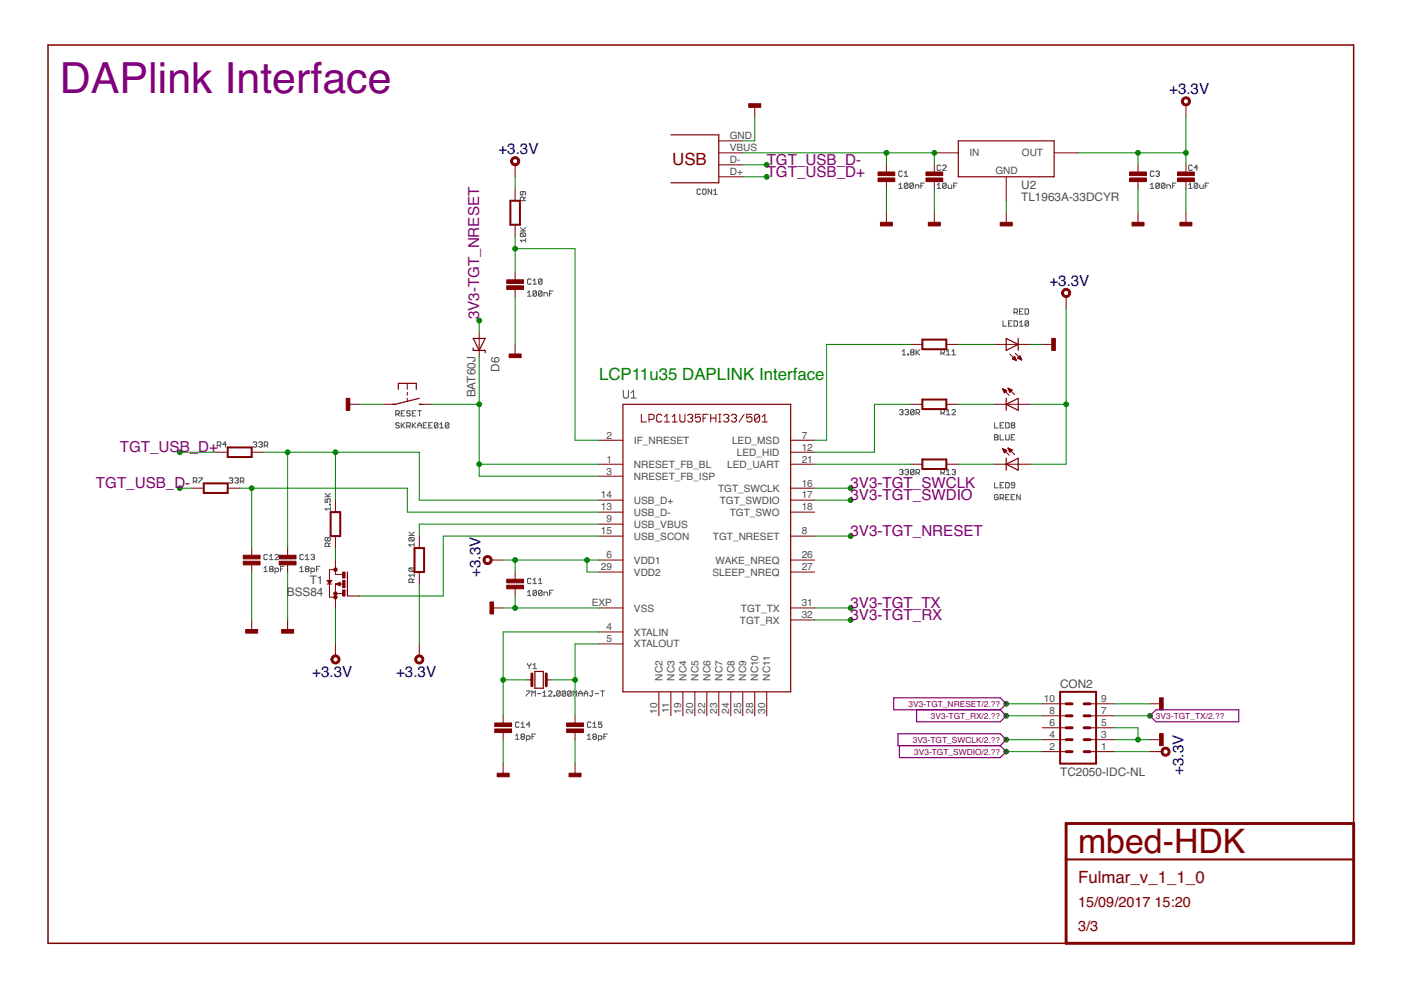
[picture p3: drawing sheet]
<svg xmlns="http://www.w3.org/2000/svg" width="297mm" height="210mm" viewBox="0 0 297 210" stroke-linecap="round" stroke-linejoin="round" font-family="sans-serif">
<g fill="none" stroke="#505050" stroke-width=".21">
<path d="M190.6 39.2l.3-.4v1.1M190.6 39.9h.7M191.3 36.5l-.2-.2h-.3l-.2 .2v.7l.2 .2h.3l.2-.2M191.7 37.4h.8M191.7 36.7l.4-.4v1.1M192.5 39v.8l-.2 .1h-.4l-.2-.1M192.5 39l-.2-.2h-.4l-.2 .2v.8M192.5 39l-.8 .8M193.7 39v.8l-.2 .1h-.4l-.2-.1M193.7 39l-.2-.2h-.4l-.2 .2v.8M193.7 39l-.8 .8M194.1 39.9v-.7h.5l.2 .2v.5"/>
<path d="M195.2 39.4h.4M196 38.8h-.8v1.1M198.7 39.9h.7M198.7 39.2l.4-.4v1.1M199.4 35.2l-.2-.2h-.3l-.2 .2v.7l.2 .2h.3l.2-.2M199.9 35.2l.1-.2h.4l.2 .2v.2l-.7 .7h.7M200.6 39v.8l-.2 .1h-.4l-.1-.1M200.6 39l-.2-.2h-.4l-.1 .2v.8M200.6 39l-.7 .8M201 39.2v.6l.2 .1h.6v-.7M202.2 39.4h.4M202.9 38.8h-.7v1.1"/>
<path d="M243.9 39.9h.7M243.9 39.2l.4-.4v1.1M244.6 36.5l-.1-.2h-.4l-.2 .2v.7l.2 .2h.4l.1-.2M245.1 36.5l.2-.2h.3l.2 .2-.2 .4M245.4 36.9h.2M245.6 36.9l.2 .1-.2 .4h-.3l-.2-.2M245.8 39v.8l-.2 .1h-.3l-.2-.1M245.8 39l-.2-.2h-.3l-.2 .2v.8M245.8 39l-.7 .8M247 39v.8l-.2 .1h-.4l-.2-.1M247 39l-.2-.2h-.4l-.2 .2v.8M247 39l-.8 .8"/>
<path d="M247.4 39.9v-.7h.6l.2 .2v.5M248.6 39.4h.3M249.3 38.8h-.7v1.1M252 39.9h.8M252 39.2l.4-.4v1.1M252.8 35.2l-.2-.2h-.4l-.2 .2v.7l.2 .2h.4l.2-.2M253.9 39v.8l-.2 .1h-.3l-.2-.1M253.9 39l-.2-.2h-.3l-.2 .2v.8M253.9 39l-.7 .8M253.9 35.6h-.7l.5-.6v1.1M254.4 39.2v.6l.2 .1h.5v-.7M255.5 39.4h.4"/>
<path d="M256.3 38.8h-.8v1.1M110.3 49h1.1M110.3 48.2l.8 .8M110.5 49.4h.8l.1 .2v.4l-.1 .2M110.5 49.4l-.2 .2v.4l.2 .2h.8M110.5 49.4l.8 .8M110.9 40.6v.6l-.2 .2-.4-.2v-.4l.2-.2h.8l.1 .2v.4l-.1 .2M111.1 42.5v-.5l-.2-.2h-.4l-.2 .2v.5h1.1M111.4 50.9h-1.1l.4 .4M111.4 50.6v.7M111.4 48.2l-.5 .6M111.4 41.8l-.3 .4"/>
<path d="M112.6 59.3l-.2-.2h-.4l-.2 .2v.8l.2 .2h.4l.2-.2M113 59.5l.4-.4v1.2M114.9 59.3l-.2-.2h-.3l-.2 .2v.8M114.9 59.3v.8l-.2 .2h-.3l-.2-.2M114.9 59.3l-.7 .8M148.5 40.3l-.1-.2h-.4l-.2 .2v.7l.2 .2h.4l.1-.2M149.1 40.1h.4l.2 .2v.7l-.2 .2h-.4l-.1-.2v-.7zM150.9 40.1v1.1l-.8-1.1v1.1M151.3 41.2h.7M151.3 40.5l.4-.4v1.1M111.8 62.1l.4-.4v1.1M111.8 62.8h.8"/>
<path d="M113 60.3h.7M113.7 61.9v.7l-.1 .2h-.4l-.2-.2M113.7 61.9l-.1-.2h-.4l-.2 .2v.7M113.7 61.9l-.7 .7M114.9 61.9l-.2-.2h-.3l-.2 .2v.7M114.9 61.9v.7l-.2 .2h-.3l-.2-.2M114.9 61.9l-.7 .7M115.3 62.8v-.7h.6l.2 .2v.5M116.5 62.3h.4M117.3 61.7h-.8v1.1M191.3 74.5l.4-.4v1.1M191.3 75.2h.7"/>
<path d="M192.5 75.1h.2v.1h-.2zM193.2 74.7l-.1 .2 .1 .3h.4l.2-.1-.2-.4M193.2 74.7l-.1-.2 .1-.4h.4l.2 .2-.2 .4M193.2 74.7h.4M194.2 74.1v1.1M194.4 74.7l.6 .5M195 74.1l-.8 .8M199.5 74.9h.6l.1-.2-.1-.6h-.6v1.1M199.9 74.9l.3 .3M200.7 75.2h.7M200.7 74.5l.3-.4v1.1M201.8 75.2h.8"/>
<path d="M201.8 74.5l.4-.4v1.1M212.7 68v1.2h.7M213.8 68.6h.4M214.6 68h-.8v1.2h.8M215 66.2h.6l.1-.1v-.4l-.1-.2h-.6v1.1M215 68h.6l.1 .2v.8l-.1 .2h-.6zM215.4 66.2l.3 .4M216.2 66.1h.3M216.2 69.2h.7M216.2 68.4l.3-.4v1.2M216.9 65.5h-.7v1.1h.7M217.3 65.5h.6l.2 .2v.7l-.2 .2h-.6z"/>
<path d="M218.1 68.2l-.2-.2h-.4l-.2 .2v.8M218.1 68.2v.8l-.2 .2h-.4l-.2-.2M218.1 68.2l-.8 .8M46.1 94.4h.5l.2-.2v-.3l-.2-.2h-.5v1.1M46.4 94.4l.4 .4M48 94.2h-.8l.6-.5v1.1M53.7 93.9l.2-.2h.4l.1 .2-.1 .3M54.1 94.2h.2M54.3 94.2l.1 .2-.1 .4h-.4l-.2-.2M54.8 93.9l.2-.2h.4l.2 .2-.2 .3M55.2 94.2h.2M55.4 94.2l.2 .2-.2 .4h-.4l-.2-.2"/>
<path d="M56 94.4h.6l.2-.2v-.3l-.2-.2h-.6v1.1M56.4 94.4l.4 .4M83.9 87.8h.6l.1-.2v-.3l-.1-.2h-.6v1.1M84.3 87.8l.3 .4M84.6 89.8l-.1-.2h-.4l-.2 .2 .2 .4h.4l.1 .2v.2l-.1 .1h-.4l-.2-.1M85.1 89.6v1.1M85.1 87.6h.3M85.3 90.2l.5 .5M85.8 87.1h-.7v1.1h.7M85.8 89.6l-.7 .8M86.2 90.4h.6l.2-.2v-.4l-.2-.2h-.6v1.1M86.6 90.4l.4 .3"/>
<path d="M87 87.3l-.2-.2h-.4l-.2 .3 .2 .2h.4l.2 .4-.2 .2h-.4l-.2-.2M87.4 89.6v1.1M87.4 87.6h.4M87.6 90.2l.6 .5M88.2 87.1h-.8v1.1h.8M88.2 89.6l-.8 .8M88.6 90.2h.7M88.6 90.7v-.7l.4-.4 .3 .4v.7M88.6 87.1h.7M89 87.1v1.1M89.7 90.2h.4M90.5 89.6h-.8v1.1h.8"/>
<path d="M90.9 90.2h.4M91.7 89.6h-.8v1.1h.8M92.8 89.8l-.2-.2h-.3l-.2 .2v.8M92.8 89.8v.8l-.2 .1h-.3l-.2-.1M92.8 89.8l-.7 .8M93.3 90.7h.7M93.3 90l.3-.4v1.1M95.2 89.8l-.2-.2h-.4l-.2 .2v.8M95.2 89.8v.8l-.2 .1h-.4l-.2-.1M95.2 89.8l-.8 .8M132.2 82.8v1.3l.2 .3h.6l.2-.3v-1.3M133.8 84.4h1.1"/>
<path d="M133.8 83.3l.5-.5v1.6M190.7 87l.2-.2h.4l.2 .2-.2 .4M190.7 99.7l.2-.2h.4l.2 .2-.2 .4M191.1 87.4h.2M191.3 87.4l.2 .2-.2 .3h-.4l-.2-.1M191.9 87l.2-.2h.3l.2 .2-.2 .4M191.9 99.7l.2-.2h.3l.2 .2-.2 .4M192.3 87.4h.1M192.4 87.4l.2 .2-.2 .3h-.3l-.2-.1M193.8 87v.8l-.2 .1h-.4l-.1-.1M193.8 99.7v.8l-.2 .1h-.4l-.1-.1M193.8 87l-.2-.2h-.4l-.1 .2v.8"/>
<path d="M193.8 99.7l-.2-.2h-.4l-.1 .2v.8M193.8 87l-.7 .8M193.8 99.7l-.7 .8M194.2 87.6h.6l.2-.2v-.4l-.2-.2h-.6v1.1M194.6 87.6l.4 .3M199.5 87.6h.6l.1-.2-.1-.6h-.6v1.1M199.9 87.6l.3 .3M200.7 87.9h.7M200.7 87.2l.3-.4v1.1M200.7 99.9l.3-.4v1.1M201.8 87l.2-.2h.4l.2 .2-.8 .9h.8M201.8 99.7l.2-.2h.4l.2 .2-.2 .4"/>
<path d="M210.9 89.6v1.1h.7M210.9 92.2h.5l.2 .2-.2 .3 .2 .4-.2 .2h-.5zM210.9 92.7h.5M212 90.2h.4M212 92.2v1.1h.8M212.8 89.6h-.8v1.1h.8M213.2 89.6h.6l.2 .2v.8l-.2 .1h-.6zM213.2 92.2v.9l.2 .2h.4l.2-.2v-.9M214.4 92.7h.4M214.6 90.2l-.2-.2 .2-.4h.3l.2 .2-.2 .4M214.6 90.2h.3M214.6 90.2l-.2 .2 .2 .3h.3l.2-.1-.2-.4"/>
<path d="M215.1 92.2h-.7v1.1h.7M41 102h.6l.1-.1v-.4l-.1-.2h-.6v1.1M41.4 102l.3 .4M42.2 101.3h.7l-.7 1.1M48.6 101.5l.2-.2h.4l.1 .2-.1 .4M49 101.9h.2M49.2 101.9l.1 .1-.1 .4h-.4l-.2-.2M49.8 101.5l.2-.2h.3l.2 .2-.2 .4M50.1 101.9h.2M50.3 101.9l.2 .1-.2 .4h-.3l-.2-.2M50.9 102h.6l.2-.1v-.4l-.2-.2h-.6v1.1M51.3 102l.4 .4"/>
<path d="M56.7 117.7l-.2-.1h-.3l-.2 .1v.8l.2 .2h.3l.2-.2M57.1 118.7h.8M57.1 117.9l.4-.3v1.1M58.3 117.7l.2-.1h.4l.2 .1v.2l-.8 .8h.8M64.3 117.7l-.1-.1h-.4l-.2 .1v.8l.2 .2h.4l.1-.2M64.7 118.7h.8M64.7 117.9l.4-.3v1.1M65.9 117.7l.2-.1h.4l.2 .1-.2 .4M66.3 118.1h.2M66.5 118.1l.2 .2-.2 .4h-.4l-.2-.2M68.9 105.7v.8h.6l-.2-.4 .2-.4h.3l.2 .2v.4l-.2 .2M68.9 105.3h1.1"/>
<path d="M68.9 104.6l.8 .7M69.5 114.2l.2-.2 .3 .2v.3l-.2 .2-.3-.2M69.5 114.2l-.2-.2-.4 .2v.3l.2 .2 .4-.2M69.5 114.2v.3M69.7 115.9v-.6l-.2-.2h-.4l-.2 .2v.6h1.1M69.8 106.9h.2v.2h-.2zM70 107.9h-1.1l.4 .3M70 107.5v.7M70 104.6l-.5 .6M70 115.1l-.3 .4M86.7 113.5h1.1M86.7 112.8l.7 .7"/>
<path d="M86.9 114h.7l.2 .2v.3l-.2 .2M86.9 114l-.2 .2v.3l.2 .2h.7M86.9 114l.7 .7M87.8 115.5h-1.1l.4 .4M87.8 115.1v.8M87.8 112.8l-.6 .5M191.1 100.1h.2M191.3 100.1l.2 .2-.2 .3h-.4l-.2-.1M192.3 100.1h.1M192.4 100.1l.2 .2-.2 .3h-.3l-.2-.1M194.2 100.3h.6l.2-.2v-.4l-.2-.2h-.6v1.1M194.6 100.3l.4 .3"/>
<path d="M199.5 100.3h.6l.1-.2-.1-.6h-.6v1.1M199.9 100.3l.3 .3M200.7 100.6h.7M202.2 100.1h.2M202.4 100.1l.2 .2-.2 .3h-.4l-.2-.1M210.9 102.3v1.1h.7M211.6 105l-.2-.1-.5 .1v.8l.5 .2 .2-.2v-.4h-.4M212 105.6h.6l.2-.2v-.4l-.2-.1h-.6v1.1M212 102.9h.4M212.4 105.6l.4 .4M212.8 102.3h-.8v1.1h.8M213.2 102.3h.6l.2 .2v.8l-.2 .1h-.6z"/>
<path d="M213.2 105.4h.4M214 104.9h-.8v1.1h.8M214.4 105.4h.4M215.1 102.9h-.5l-.2-.2 .2-.4h.3l.2 .2v.8l-.2 .1h-.3l-.2-.1M215.1 104.9h-.7v1.1h.7M216.3 104.9v1.1l-.7-1.1v1.1M56 120.5l.3-.4v1.1M56 121.2h.7M57.3 120.6l-.2 .2 .2 .4h.4l.2-.2-.2-.4M57.3 120.6l-.2-.1 .2-.4h.4l.2 .2-.2 .3M57.3 120.6h.4M58.3 121.2h.6l.2-.2v-.4l-.2-.1h-.6v1.1"/>
<path d="M59.5 120.6h.4M60.2 120.1h-.7v1.1M63.6 121.2h.7M63.6 120.5l.4-.4v1.1M64.9 120.6l-.2-.1 .2-.4h.4l.2 .2-.2 .3M64.9 120.6l-.2 .2 .2 .4h.4l.2-.2-.2-.4M64.9 120.6h.4M65.9 121.2h.6l.2-.2v-.4l-.2-.1h-.6v1.1M67.1 120.6h.4M67.8 120.1h-.7v1.1M86.9 120.4h.7l.2 .2v.4l-.2 .2M86.9 120.4l-.2 .2v.4l.2 .2h.7"/>
<path d="M86.9 120.4l.7 .8M87.4 123.5v-.6l-.2-.2h-.3l-.2 .2v.6h1.1M87.8 121.6v.7M87.8 122.7l-.4 .4M87.8 121.9h-1.1l.4 .4M111.8 125.5l.4-.3v1.1M111.8 126.3h.8M112.6 122.8l-.2-.2h-.4l-.2 .2v.7l.2 .2h.4l.2-.2M113 123.7h.7M113 123l.4-.4v1.1M113.7 125.3v.8l-.1 .2h-.4l-.2-.2M113.7 125.3l-.1-.1h-.4l-.2 .1v.8"/>
<path d="M113.7 125.3l-.7 .8M114.2 123.7h.7M114.2 123l.4-.4v1.1M114.9 125.3v.8l-.2 .2h-.3l-.2-.2M114.9 125.3l-.2-.1h-.3l-.2 .1v.8M114.9 125.3l-.7 .8M115.3 126.3v-.8h.6l.2 .2v.6M116.5 125.7h.4M117.3 125.2h-.8v1.1M109.3 156l.4-.4v1.2M109.3 156.8h.7M110 153.3l-.1-.2h-.4l-.2 .2v.7l.2 .2h.4l.1-.2"/>
<path d="M110.5 154.2h.7M110.5 153.5l.3-.4v1.1M110.7 156.2l-.2 .2 .2 .4h.3l.2-.2-.2-.4M110.7 156.2l-.2-.2 .2-.4h.3l.2 .2-.2 .4M110.7 156.2h.3M111.6 146.5h.7l-.7 1.1M111.6 156.8h.6l.2-.2v-.4l-.2-.2h-.6v1.1M111.8 140.7l.4 .5M112.2 141.2v.6M112.4 153.7h-.8l.6-.6v1.1M112.6 140.7l-.4 .5M112.8 147.6v-1.1l.3 .4 .4-.4v1.1"/>
<path d="M112.8 156.2h.4M113 141l.4-.3v1.1M113 141.8h.7M113.6 155.6h-.8v1.2M113.9 147.1h.8M115.1 146.9l.4-.4v1.1M115.1 147.6h.7M116.3 146.7l.1-.2h.4l.2 .2v.2l-.7 .7h.7M117.4 147.4h.2v.2h-.2zM118.8 146.7l-.2-.2h-.4l-.2 .2v.7M118.8 146.7v.7l-.2 .2h-.4l-.2-.2M118.8 146.7l-.8 .7"/>
<path d="M119.9 146.7l-.2-.2h-.3l-.2 .2v.7M119.9 146.7v.7l-.2 .2h-.3l-.2-.2M119.9 146.7l-.7 .7M121.1 146.7l-.7 .7M121.1 146.7l-.2-.2h-.4l-.1 .2v.7M121.1 146.7v.7l-.2 .2h-.4l-.1-.2M121.5 147.6v-1.1l.4 .4 .4-.4v1.1M122.7 147.1h.7M122.7 147.6v-.7l.4-.4 .3 .4v.7M123.9 147.1h.7M123.9 147.6v-.7l.3-.4 .4 .4v.7M124.5 156.8h.8"/>
<path d="M124.5 156l.4-.4v1.2M125.3 153.3l-.2-.2h-.4l-.2 .2v.7l.2 .2h.4l.2-.2M125.4 146.5h.4M125.6 146.5v.9l-.2 .2-.4-.2M125.7 154.2h.7M125.7 153.5l.4-.4v1.1M125.9 156.2l-.2-.2 .2-.4h.4l.1 .2-.1 .4M125.9 156.2l-.2 .2 .2 .4h.4l.1-.2-.1-.4M125.9 156.2h.4M126.2 147.1h.7M126.9 156.8h.5l.2-.2v-.4l-.2-.2h-.5v1.1M127.4 146.5h.7"/>
<path d="M127.6 153.1h-.7v.6l.4-.2 .3 .2-.2 .5h-.3l-.2-.2M127.7 146.5v1.1M128 156.2h.4M128.8 155.6h-.8v1.2"/>
</g>
<path d="M287 174.6v-165.1h-276.8v190.5h215.8" fill="none" stroke="#800000" stroke-width=".32"/>
<g fill="none" stroke="#800000" stroke-width=".61">
<path d="M112.8 142.9v2.5M115.8 142.9v2.5M226 154.3h1.3M226 156.8h1.3M226 159.4h1.3M226 149.2h1.3M226 151.8h1.3M229.8 154.3h1.3M229.8 156.8h1.3M229.8 159.4h1.3M229.8 149.2h1.3M229.8 151.8h1.3"/>
<path d="M226 174.6h61v25.4h-61z"/>
</g>
<path d="M108.2 42.6h2v5h-2zM195.6 72h5v2h-5zM48.3 94.9h5.1v2h-5.1zM195.6 84.7h5v2h-5zM195.6 97.4h5v2h-5zM43.2 102.5h5.1v2h-5.1zM70.1 108.6h2v5.1h-2zM87.9 116.2h2v5.1h-2zM224.8 146.7h7.6v15.2h-7.6zM226 182.2h61" fill="none" stroke="#800000" stroke-width=".42"/>
<g fill="#800000" stroke="#800000" stroke-width=".21">
<path d="M107.9 75.1h2.6v.7h-2.6z"/>
<path d="M103.9 127.6h.7v2.6h-.7z"/>
<path d="M52.1 133.5h2.5v.7h-2.5z"/>
<path d="M59.7 133.5h2.6v.7h-2.6z"/>
<path d="M73.4 84.5h.8v2.5h-.8z"/>
<path d="M105.4 163.9h2.5v.8h-2.5z"/>
<path d="M120.6 163.9h2.6v.8h-2.6z"/>
<path d="M51.6 117.7h3.5v.8h-3.5z"/>
<path d="M51.6 119h3.5v.8h-3.5z"/>
<path d="M59.2 117.7h3.6v.8h-3.6z"/>
<path d="M59.2 119h3.6v.8h-3.6z"/>
<path d="M107.4 122.8h3.6v.8h-3.6z"/>
<path d="M107.4 124.1h3.6v.7h-3.6z"/>
<path d="M104.9 153.3h3.6v.8h-3.6z"/>
<path d="M104.9 154.6h3.6v.7h-3.6z"/>
<path d="M120.1 153.3h3.6v.8h-3.6z"/>
<path d="M120.1 154.6h3.6v.7h-3.6z"/>
<path d="M107.4 59.3h3.6v.8h-3.6z"/>
<path d="M107.4 60.6h3.6v.8h-3.6z"/>
<path d="M72.6 121.3h.6v1.3h-.6z"/>
<path d="M72.6 125.1h.6v1.3h-.6z"/>
<path d="M72.6 123.1h.6v1.5h-.6z"/>
<path d="M212.1 47.1h2.5v.8h-2.5z"/>
<path d="M158.7 22h2.6v.8h-2.6z"/>
<path d="M186.2 36.5h3.5v.7h-3.5z"/>
<path d="M186.2 37.7h3.5v.8h-3.5z"/>
<path d="M186.7 47.1h2.5v.8h-2.5z"/>
<path d="M196.3 36.5h3.6v.7h-3.6z"/>
<path d="M196.3 37.7h3.6v.8h-3.6z"/>
<path d="M196.8 47.1h2.6v.8h-2.6z"/>
<path d="M239.5 36.5h3.6v.7h-3.6z"/>
<path d="M239.5 37.7h3.6v.8h-3.6z"/>
<path d="M240 47.1h2.5v.8h-2.5z"/>
<path d="M249.7 36.5h3.5v.7h-3.5z"/>
<path d="M249.7 37.7h3.5v.8h-3.5z"/>
<path d="M250.2 47.1h2.5v.8h-2.5z"/>
<path d="M223 71.8h.8v2.5h-.8z"/>
<path d="M245.9 148h.7v2.5h-.7z"/>
<path d="M245.9 155.6h.7v2.5h-.7z"/>
</g>
<g fill="none" stroke="#800000" stroke-width=".21">
<path d="M109.2 34.9v2.6M152.4 37.5h5.1M152.4 34.9h5.1M152.4 29.9h5.1M152.4 32.4h5.1M160 22.2v2.6M187.9 34.9v1.6M187.9 38.5v1.5M198.1 32.4h5.1M198.1 34.9v1.6M198.1 38.5v1.5M213.3 37.5v5.1"/>
<path d="M223.5 32.4h5.1M241.3 34.9v1.6M241.3 38.5v1.5M251.4 22.2v2.6M251.4 34.9v1.6M251.4 38.5v1.5M109.2 40v2.6M109.2 47.6v2.6M109.2 57.8v1.5M187.9 45.1v2.5M198.1 45.1v2.5M213.3 45.1v2.5"/>
<path d="M241.3 45.1v2.5M251.4 45.1v2.5M101.6 70.5v5.1M109.2 61.4v1.5M109.2 73v2.6M193 73h2.6M200.6 73h2.6M210.8 73h7.6M214.1 75.1l1.4 1.4M214.6 76.1l.5-.5 .4 .9zM214.7 76h.6M214.7 76.1h.7"/>
<path d="M214.8 75.9h.5M214.9 75.8h.3M215 76.3h.4M215.1 75.6h.1M215.2 74.9l1.4 1.4M215.3 76.4h.2M215.8 75.9l.5-.5 .3 .9zM215.8 75.9h.7M215.9 76h.6M215.9 75.8h.5M216.1 75.6h.2M216.2 76.1h.4"/>
<path d="M216.2 75.5h.1M216.5 76.3h.1M221 73h2.5M226 62.9v2.5M45.7 95.9h2.6M53.4 95.9h2.5M73.7 85.7h2.5M81.3 85.7h2.5M86.4 81.3v1.2M86.4 83.2v.6M86.4 84.5v.6M88.9 85.7h2.5"/>
<path d="M127 98.4h5.1M127 93.3h5.1M136 87.8v1.7h1.1M137.6 88.9h.8l.3-.3v-.5l-.3-.3h-.8v1.7M140.3 88.1l-.2-.3h-.6l-.3 .3v1.1l.3 .3h.6l.2-.3M140.9 89.5h1.1M140.9 88.4l.5-.6v1.7M142.5 89.5h1.1M142.5 88.4l.5-.6v1.7M144.1 87.8v1.4l.3 .3h.6l.2-.3v-1.4M145.8 88.1l.2-.3h.6l.3 .3v.3l-.3 .2M146.3 88.6h.3"/>
<path d="M146.6 88.6l.3 .3v.3l-.3 .3h-.6l-.2-.3M148.5 87.8h-1.1v.8l.6-.2h.2l.3 .2v.6l-.3 .3h-.5l-.3-.3M149.1 88.6h.5M150.1 87.8h-1v1.7M150.7 88.6h1.1M150.7 87.8v1.7M151.8 87.8v1.7M152.3 89.5h.6M152.3 87.8h.6M152.6 87.8v1.7M153.4 88.1l.3-.3h.5l.3 .3v.3l-.3 .2M154 88.6h.2"/>
<path d="M154.2 88.6l.3 .3v.3l-.3 .3h-.5l-.3-.3M155.1 88.1l.2-.3h.6l.2 .3v.3l-.2 .2M155.6 88.6h.3M155.9 88.6l.2 .3v.3l-.2 .3h-.6l-.2-.3M157.8 87.8l-1.1 1.7M159.4 87.8h-1.1v.8l.6-.2h.3l.2 .2v.6l-.2 .3h-.6l-.3-.3M161.1 88.1v1.1l-.3 .3h-.5l-.3-.3M161.1 88.1l-.3-.3h-.5l-.3 .3v1.1M161.1 88.1l-1.1 1.1M161.6 89.5h1.1M161.6 88.4l.6-.6v1.7M167.6 95.9h5.1"/>
<path d="M167.6 98.4h5.1M167.6 93.3h5.1M193 85.7h2.6M193 98.4h2.6M200.6 85.7h2.6M200.6 98.4h2.6M210.8 85.7h7.6M210.8 98.4h7.6M212.6 82.4l1.4 1.4M212.6 82.4l.9 .4-.5 .5zM212.6 95.1l1.4 1.4M212.6 95.1l.9 .4-.5 .5z"/>
<path d="M212.6 82.5h.2M212.6 95.2h.1M212.7 95.3h.3M212.7 82.7h.4M212.7 95.4h.6M212.7 82.8h.7M212.8 95.5h.6M212.8 82.9h.6M212.8 95.7h.5M212.8 83h.5M212.9 83.1h.2M212.9 95.8h.3"/>
<path d="M212.9 95.9h.2M212.9 83.2h.1M213.7 82.3l1.4 1.4M213.7 82.3l.9 .4-.5 .5zM213.7 95l1.4 1.4M213.7 95l.9 .4-.5 .5zM213.8 82.4h.2M213.8 95.1h.1M213.8 95.2h.4M213.8 82.5h.4M213.9 82.7h.6M213.9 95.3h.5"/>
<path d="M213.9 95.4h.7M213.9 82.8h.6M214 95.5h.4M214 82.9h.4M214 95.7h.3M214 83h.3M214.1 95.8h.1M214.1 83.1h.1M40.7 103.5h2.5M48.3 103.5h2.5M53.4 116.2v1.5M53.4 119.8v1.5"/>
<path d="M61 116.2v1.5M61 119.8v1.5M71.1 106v2.6M71.1 113.7v2.5M71.1 118.7v3.1h1.5M88.9 113.7v2.5M104.1 118.7h2.6M127 118.7h5.1M127 101h5.1M127 113.7h5.1M127 106h5.1M127 108.6h5.1"/>
<path d="M127 111.1h5.1M167.6 103.5h5.1M167.6 118.7h5.1M167.6 113.7h5.1M167.6 106h5.1M167.6 108.6h5.1M53.4 131.4v2.6M61 131.4v2.6M69.3 123.8h1.1M69.3 123.1h1.1l-.6 .7zM71.1 123.8v5.1M71.1 136.5v2.6"/>
<path d="M71.1 123.8l1-.4v.8zM71.1 123.8h1.5M71.1 120.8h-1.3v5.8h1.3M71.1 125.9h1.5M73.7 126.4h2.5M88.9 121.3v2.5M88.9 136.5v2.6M104.1 128.9h2.6M109.2 121.3v1.5M109.2 124.8v1.6M127 128.9h5.1M127 121.3h5.1"/>
<path d="M127 134h5.1M127 136.5h5.1M167.6 128.9h5.1M167.6 121.3h5.1M167.6 131.4h5.1M106.7 151.8v1.5M106.7 155.3v1.5M111.8 144.1h1M115.8 144.1h1M121.9 151.8v1.5M121.9 155.3v1.5M139.7 146.7v5.1"/>
<path d="M142.2 146.7v5.1M144.8 146.7v5.1M147.3 146.7v5.1M149.9 146.7v5.1M152.4 146.7v5.1M154.9 146.7v5.1M157.5 146.7v5.1M160 146.7v5.1M162.6 146.7v5.1M221 159.4h5M221 156.8h5M221 154.3h5"/>
<path d="M221 151.8h5M221 149.2h5M231.1 159.4h5.1M231.1 156.8h5.1M231.1 154.3h5.1M231.1 151.8h5.1M231.1 149.2h5.1M243.8 159.4h2.6M243.8 156.8h2.6M243.8 149.2h2.6M106.7 161.9v2.5M121.9 161.9v2.5"/>
</g>
<g fill="none" stroke="#800000" stroke-width=".25">
<path d="M142.2 28.6h10.2v10.2h-10.2M203.2 29.9h20.3v7.6h-20.3zM100.3 71.8h2.6l-1.3 2.5zM100.3 73.8v.5h2.6v.5M213.3 71.8l2.6 1.2-2.6 1.3zM215.9 71.8v2.5M84.5 82.5v-1.2h3.8v1.2M88.9 84.5l-5.1 1.2h-.6M88.9 85.7h.6M132.1 85.7h35.5v61h-35.5zM213.3 85.7l2.6-1.2v2.5zM213.3 98.4l2.6-1.2v2.5z"/>
<path d="M213.3 84.5v2.5M213.3 97.2v2.5M69.6 123.2h.5l-.3 .4zM71.5 123.8l.5-.1v.3l-.4-.2M73.7 121.3v5.1M113.4 142.4h1.8v3.5h-1.8z"/>
</g>
<g fill="#800000" stroke="#800000" stroke-width=".21">
<path d="M70.4 139.2a.96 .96 0 0 1 1.5 0 .96 .96 0 0 1-.5 1.5 .96 .96 0 0 1-1.2-.9h.4a.56 .56 0 0 1 .7-.6 .56 .56 0 0 1 .2 1 .56 .56 0 0 1-.9-.2v-.2h-.4z" fill-rule="evenodd"/>
<path d="M88.1 139.2a.96 .96 0 0 1 1.6 0 .96 .96 0 0 1-.5 1.5 .96 .96 0 0 1-1.3-.9h.4a.56 .56 0 0 1 .8-.5 .56 .56 0 0 1 .2 1 .56 .56 0 0 1-.9-.3l-.1-.2h-.4z" fill-rule="evenodd"/>
<path d="M108.5 33.6a.96 .96 0 0 1 1.5 0 .96 .96 0 0 1-.5 1.5 .96 .96 0 0 1-1.2-.9h.4a.56 .56 0 0 1 .8-.5 .56 .56 0 0 1 .1 .9 .56 .56 0 0 1-.9-.2v-.2h-.4z" fill-rule="evenodd"/>
<path d="M225.3 61.5a.96 .96 0 0 1 1.5 0 .96 .96 0 0 1-.4 1.5 .96 .96 0 0 1-1.3-.9h.4a.56 .56 0 0 1 .8-.5 .56 .56 0 0 1 .1 1 .56 .56 0 0 1-.9-.3v-.2h-.4z" fill-rule="evenodd"/>
<path d="M102.6 118.2a.96 .96 0 0 1 1.6 0 .96 .96 0 0 1-.5 1.4 .96 .96 0 0 1-1.3-.9h.4a.56 .56 0 0 1 .8-.4 .56 .56 0 0 1 .1 .9 .56 .56 0 0 1-.9-.3v-.2h-.4z" fill-rule="evenodd"/>
<path d="M250.7 20.9a.97 .97 0 0 1 1.5 .1 .97 .97 0 0 1-.5 1.4 .97 .97 0 0 1-1.2-.9h.4a.56 .56 0 0 1 .8-.5 .56 .56 0 0 1 .1 .9 .56 .56 0 0 1-.9-.2v-.2h-.4z" fill-rule="evenodd"/>
<path d="M246.4 158.8a.97 .97 0 0 1 1.5 0 .97 .97 0 0 1-.5 1.5 .97 .97 0 0 1-1.3-.9h.5a.56 .56 0 0 1 .8-.5 .56 .56 0 0 1 .1 .9 .56 .56 0 0 1-.9-.2v-.2h-.5z" fill-rule="evenodd"/>
<circle cx="71.1" cy="126.6" r=".36"/>
<circle cx="71.1" cy="125.9" r=".36"/>
<circle cx="71.1" cy="120.8" r=".36"/>
</g>
<g fill="none" stroke="#008000" stroke-width=".21">
<path d="M109.2 37.5v2.5M157.5 32.4h40.6v2.5M157.5 34.9h5.1M157.5 37.5h5.1M160 24.8v5.1h-2.5M187.9 32.4v2.5M228.6 32.4h22.8M241.3 32.4v2.5M251.4 24.8v10.1M109.2 50.2v7.6M109.2 52.7h12.7v40.6h5.1M187.9 40v5.1"/>
<path d="M198.1 40v5.1M213.3 42.6v2.5M241.3 40v5.1M251.4 40v5.1M101.6 68v2.5M101.6 75.6v25.4h25.4M109.2 62.9v10.1M193 73h-17.7v20.3h-2.6M203.2 73h7.6M218.4 73h2.6M226 65.4v33h-7.6M38.1 95.9h7.6"/>
<path d="M55.9 95.9h33v10.1h38.1M61 95.9v20.3M71.1 95.9v10.1M76.2 85.7h5.1M91.4 85.7h10.2M101.6 98.4h25.4M172.7 98.4h20.3M193 85.7h-7.6v10.2h-12.7M203.2 85.7h7.6M203.2 98.4h7.6M218.4 85.7h7.6M38.1 103.5h2.6"/>
<path d="M50.8 103.5h35.6v5.1h40.6M53.4 103.5v12.7M71.1 116.2v2.5M106.7 118.7h20.3M109.2 118.7v2.6M124.5 118.7v2.6h2.5M127 111.1h-38.1v2.6M127 113.7h-33v12.7h-17.8M172.7 106h7.6M172.7 103.5h7.6M172.7 113.7h7.6M53.4 121.3v10.1"/>
<path d="M61 121.3v10.1M71.1 128.9v7.6M88.9 123.8v12.7M106.7 128.9h20.3M109.2 126.4v2.5M127 134h-20.3v17.8M127 136.5h-5.1v15.3M172.7 128.9h7.6M172.7 131.4h7.6M106.7 156.8v5.1M106.7 144.1h5.1M116.8 144.1h5.1"/>
<path d="M121.9 156.8v5.1M213.3 149.2h7.7M213.3 156.8h7.7M213.3 159.4h7.7M213.3 151.8h7.7M236.2 154.3h5.1v2.5M236.2 149.2h7.6M236.2 156.8h7.6M236.2 159.4h7.6M236.2 151.8h7.6"/>
</g>
<g fill="#008000" stroke="#008000" stroke-width=".21">
<circle cx="61" cy="95.9" r=".51"/>
<circle cx="71.1" cy="95.9" r=".51"/>
<circle cx="53.4" cy="103.5" r=".51"/>
<circle cx="109.2" cy="128.9" r=".51"/>
<circle cx="241.3" cy="156.8" r=".51"/>
<circle cx="109.2" cy="52.7" r=".51"/>
<circle cx="121.9" cy="144.1" r=".51"/>
<circle cx="106.7" cy="144.1" r=".51"/>
<circle cx="101.6" cy="98.4" r=".51"/>
<circle cx="101.6" cy="85.7" r=".51"/>
<circle cx="38.1" cy="103.5" r=".51"/>
<circle cx="162.6" cy="34.9" r=".51"/>
<circle cx="38.1" cy="95.9" r=".51"/>
<circle cx="162.6" cy="37.5" r=".51"/>
<circle cx="180.3" cy="103.5" r=".51"/>
<circle cx="213.3" cy="156.8" r=".51"/>
<circle cx="180.3" cy="106" r=".51"/>
<circle cx="213.3" cy="159.4" r=".51"/>
<circle cx="226" cy="85.7" r=".51"/>
<circle cx="124.5" cy="118.7" r=".51"/>
<circle cx="109.2" cy="118.7" r=".51"/>
<circle cx="241.3" cy="32.4" r=".51"/>
<circle cx="251.4" cy="32.4" r=".51"/>
<circle cx="180.3" cy="113.7" r=".51"/>
<circle cx="101.6" cy="68" r=".51"/>
<circle cx="213.3" cy="149.2" r=".51"/>
<circle cx="187.9" cy="32.4" r=".51"/>
<circle cx="198.1" cy="32.4" r=".51"/>
<circle cx="180.3" cy="128.9" r=".51"/>
<circle cx="243.8" cy="151.8" r=".51"/>
<circle cx="180.3" cy="131.4" r=".51"/>
<circle cx="213.3" cy="151.8" r=".51"/>
</g>
<path d="M189.5 148h22.6l1.2 1.2-1.2 1.3h-22.6zM190.4 155.6h21.7l1.2 1.2-1.2 1.3h-21.7zM190.7 158.1v2.5h21.4l1.2-1.2-1.2-1.3M194.3 150.5v2.5h17.8l1.2-1.2-1.2-1.3M245.1 150.5h17.5v2.5h-17.5l-1.3-1.2z" fill="none" stroke="#800080" stroke-width=".25"/>
<text font-size="9.1" fill="#800080" x="12.7" y="19.7">DAPlink Interface</text>
<text font-size="7.2" fill="#800000" x="228.6" y="181">mbed-HDK</text>
<g font-size="3.6" fill="#800000">
<text x="142.5" y="34.9">USB</text>
<text x="228.6" y="187.3">Fulmar_v_1_1_0</text>
</g>
<text font-size="3.6" fill="#008000" x="127" y="80.7">LCP11u35 DAPLINK Interface</text>
<g font-size="3.2" fill="#000080">
<text x="247.9" y="20">+3.3V</text>
<text x="105.7" y="32.7">+3.3V</text>
<text x="222.5" y="60.6">+3.3V</text>
<text x="101.9" y="122.3" transform="rotate(-90 101.9 122.3)">+3.3V</text>
<text x="66.2" y="143.6">+3.3V</text>
<text x="84" y="143.6">+3.3V</text>
<text x="250.9" y="164.3" transform="rotate(-90 250.9 164.3)">+3.3V</text>
</g>
<g font-size="3.2" fill="#800080">
<text x="162.6" y="34.9">TGT_USB_D-</text>
<text x="162.6" y="37.5">TGT_USB_D+</text>
<text x="101.6" y="67.7" transform="rotate(-90 101.6 67.7)">3V3-TGT_NRESET</text>
<text x="25.4" y="95.9">TGT_USB_D+</text>
<text x="20.3" y="103.5">TGT_USB_D-</text>
<text x="180.3" y="103.5">3V3-TGT_SWCLK</text>
<text x="180.3" y="106">3V3-TGT_SWDIO</text>
<text x="180.3" y="113.7">3V3-TGT_NRESET</text>
<text x="180.3" y="128.9">3V3-TGT_TX</text>
<text x="180.3" y="131.4">3V3-TGT_RX</text>
</g>
<g font-size="3.1" fill="#800000">
<text x="228.6" y="192.4">15/09/2017</text>
<text x="228.6" y="197.5">3/3</text>
<text x="244.8" y="192.4">15:20</text>
</g>
<g font-size="2.5" fill="#505050">
<text x="216.5" y="40">U2</text>
<text x="216.5" y="42.6">TL1963A-33DCYR</text>
<text x="105.9" y="78.8" transform="rotate(-90 105.9 78.8)">D6</text>
<text x="100.8" y="84.3" transform="rotate(-90 100.8 84.3)">BAT60J</text>
<text x="65.7" y="123.8">T1</text>
<text x="60.8" y="126.4">BSS84</text>
<text x="224.8" y="145.9">CON2</text>
<text x="224.8" y="164.5">TC2050-IDC-NL</text>
</g>
<g font-size="2.1" fill="#505050">
<text x="154.7" y="29.5">GND</text>
<text x="154.7" y="34.6">D-</text>
<text x="154.7" y="32">VBUS</text>
<text x="205.5" y="33.2">IN</text>
<text x="216.7" y="33.2">OUT</text>
<text x="154.7" y="37.1">D+</text>
<text x="211.1" y="36.8">GND</text>
<text x="128.6" y="93">2</text>
<text x="134.4" y="94.1">IF_NRESET</text>
<text x="155.2" y="94.1">LED_MSD</text>
<text x="170" y="95.5">12</text>
<text x="170" y="93">7</text>
<text x="128.6" y="98.1">1</text>
<text x="128.6" y="100.6">3</text>
<text x="134.4" y="99.2">NRESET_FB_BL</text>
<text x="134.4" y="101.7">NRESET_FB_ISP</text>
<text x="154.2" y="99.2">LED_UART</text>
<text x="156.3" y="96.7">LED_HID</text>
<text x="170" y="98.1">21</text>
<text x="127.4" y="105.7">14</text>
<text x="134.4" y="106.8">USB_D+</text>
<text x="152.2" y="104.3">TGT_SWCLK</text>
<text x="152.6" y="106.8">TGT_SWDIO</text>
<text x="170" y="103.2">16</text>
<text x="170" y="105.7">17</text>
<text x="127.4" y="108.2">13</text>
<text x="127.4" y="113.3">15</text>
<text x="128.6" y="110.8">9</text>
<text x="134.4" y="109.3">USB_D-</text>
<text x="134.4" y="111.9">USB_VBUS</text>
<text x="154.7" y="109.3">TGT_SWO</text>
<text x="170" y="113.3">8</text>
<text x="170" y="108.2">18</text>
<text x="128.6" y="118.4">6</text>
<text x="134.4" y="114.4">USB_SCON</text>
<text x="134.4" y="119.5">VDD1</text>
<text x="151.2" y="114.4">TGT_NRESET</text>
<text x="151.7" y="119.5">WAKE_NREQ</text>
<text x="170" y="118.4">26</text>
<text x="127.4" y="120.9">29</text>
<text x="134.4" y="122">VDD2</text>
<text x="151" y="122">SLEEP_NREQ</text>
<text x="170" y="120.9">27</text>
<text x="125.5" y="128.5">EXP</text>
<text x="134.4" y="129.7">VSS</text>
<text x="157.1" y="129.7">TGT_TX</text>
<text x="170" y="131.1">32</text>
<text x="170" y="128.5">31</text>
<text x="128.6" y="133.6">4</text>
<text x="128.6" y="136.2">5</text>
<text x="134.4" y="134.7">XTALIN</text>
<text x="134.4" y="137.3">XTALOUT</text>
<text x="156.9" y="132.2">TGT_RX</text>
<text x="140.5" y="144.3" transform="rotate(-90 140.5 144.3)">NC2</text>
<text x="143" y="144.3" transform="rotate(-90 143 144.3)">NC3</text>
<text x="145.5" y="144.3" transform="rotate(-90 145.5 144.3)">NC4</text>
<text x="148.1" y="144.3" transform="rotate(-90 148.1 144.3)">NC5</text>
<text x="150.6" y="144.3" transform="rotate(-90 150.6 144.3)">NC6</text>
<text x="153.2" y="144.3" transform="rotate(-90 153.2 144.3)">NC7</text>
<text x="155.7" y="144.3" transform="rotate(-90 155.7 144.3)">NC8</text>
<text x="158.2" y="144.3" transform="rotate(-90 158.2 144.3)">NC9</text>
<text x="160.8" y="144.3" transform="rotate(-90 160.8 144.3)">NC10</text>
<text x="163.3" y="144.3" transform="rotate(-90 163.3 144.3)">NC11</text>
<text x="221.3" y="148.9">10</text>
<text x="233.5" y="148.9">9</text>
<text x="139.3" y="151.4" transform="rotate(-90 139.3 151.4)">10</text>
<text x="141.9" y="151.2" transform="rotate(-90 141.9 151.2)">11</text>
<text x="144.4" y="151.4" transform="rotate(-90 144.4 151.4)">19</text>
<text x="147" y="151.4" transform="rotate(-90 147 151.4)">20</text>
<text x="149.5" y="151.4" transform="rotate(-90 149.5 151.4)">22</text>
<text x="152" y="151.4" transform="rotate(-90 152 151.4)">23</text>
<text x="154.6" y="151.4" transform="rotate(-90 154.6 151.4)">24</text>
<text x="157.1" y="151.4" transform="rotate(-90 157.1 151.4)">25</text>
<text x="159.7" y="151.4" transform="rotate(-90 159.7 151.4)">28</text>
<text x="162.2" y="151.4" transform="rotate(-90 162.2 151.4)">30</text>
<text x="222.5" y="153.9">6</text>
<text x="222.5" y="151.4">8</text>
<text x="233.5" y="153.9">5</text>
<text x="233.5" y="151.4">7</text>
<text x="222.5" y="159">2</text>
<text x="222.5" y="156.5">4</text>
<text x="233.5" y="159">1</text>
<text x="233.5" y="156.5">3</text>
</g>
<g font-size="1.8" fill="#800080">
<text x="192.6" y="149.9">3V3-TGT_NRESET/2.??</text>
<text x="197.4" y="152.4">3V3-TGT_RX/2.??</text>
<text x="245.1" y="152.4">3V3-TGT_TX/2.??</text>
<text x="193.5" y="157.5">3V3-TGT_SWCLK/2.??</text>
<text x="193.8" y="160">3V3-TGT_SWDIO/2.??</text>
</g>
</svg>
